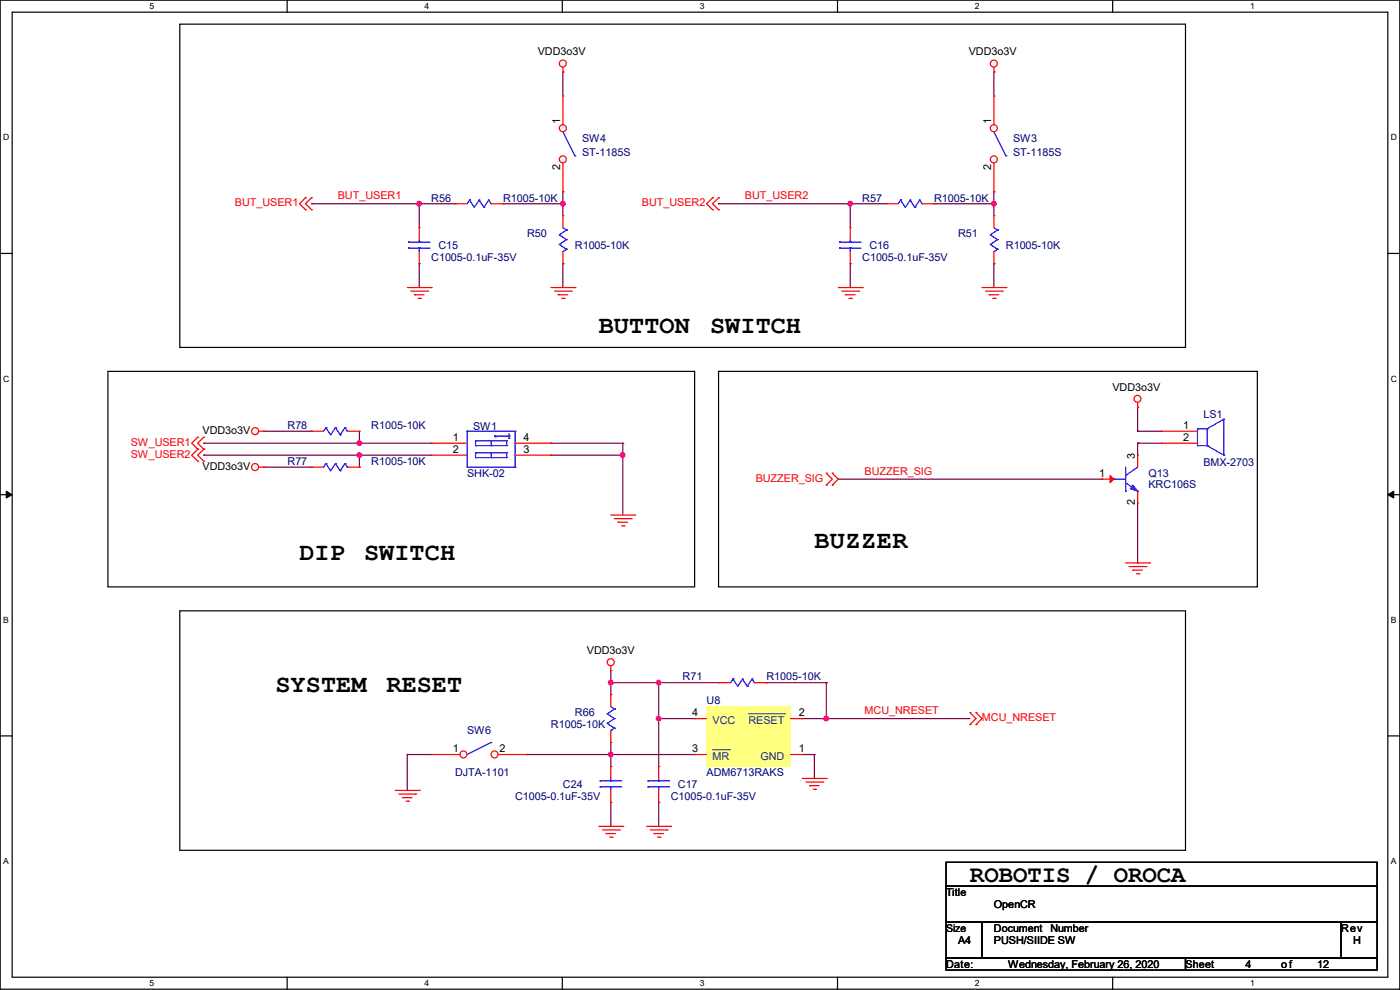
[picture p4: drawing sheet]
<svg xmlns="http://www.w3.org/2000/svg" width="297mm" height="210mm" viewBox="0 0 297 210" stroke-linecap="round" stroke-linejoin="round" font-family="sans-serif">
<path d="M0 0h297v209.8h-297zM2.6 2.6h291.8v204.7h-291.8z" fill="none" stroke="#000" stroke-width=".25"/>
<g fill="#fff">
<path d="M31.7 .3h1v2h-1z"/>
<path d="M31.7 207.6h1v1.9h-1z"/>
</g>
<path d="M60.9 0v2.6M60.9 207.3v2.5" fill="none" stroke="#000" stroke-width=".25"/>
<g fill="#fff">
<path d="M90.1 .3h1v2h-1z"/>
<path d="M90.1 207.6h1v1.9h-1z"/>
</g>
<path d="M119.3 0v2.6M119.3 207.3v2.5" fill="none" stroke="#000" stroke-width=".25"/>
<g fill="#fff">
<path d="M148.5 .3h.9v2h-.9z"/>
<path d="M148.5 207.6h.9v1.9h-.9z"/>
</g>
<path d="M177.7 0v2.6M177.7 207.3v2.5" fill="none" stroke="#000" stroke-width=".25"/>
<g fill="#fff">
<path d="M206.8 .3h1v2h-1z"/>
<path d="M206.8 207.6h1v1.9h-1z"/>
</g>
<path d="M236.1 0v2.6M236.1 207.3v2.5" fill="none" stroke="#000" stroke-width=".25"/>
<g fill="#fff">
<path d="M265.2 .3h1v2h-1z"/>
<path d="M265.2 207.6h1v1.9h-1z"/>
<path d="M.7 28.2h1.2v1.9h-1.2z"/>
<path d="M295.1 28.2h1.2v1.9h-1.2z"/>
<path d="M.7 79.3h1.2v2h-1.2z"/>
<path d="M295.1 79.3h1.2v2h-1.2z"/>
</g>
<path d="M0 53.8h2.6M294.4 53.8h2.6" fill="none" stroke="#000" stroke-width=".25"/>
<g fill="#fff">
<path d="M.7 130.5h1.2v2h-1.2z"/>
<path d="M295.1 130.5h1.1v2h-1.1z"/>
</g>
<path d="M0 104.9h2.6M294.4 104.9h2.6" fill="none" stroke="#000" stroke-width=".25"/>
<path d="M1.3 104.2l1.3 .7-1.3 .8zM294.4 104.9l1.3-.7v1.5z" fill="#000" stroke="#000" stroke-width=".21"/>
<g fill="#fff">
<path d="M.7 181.7h1.2v2h-1.2z"/>
<path d="M295.1 181.7h1.1v2h-1.1z"/>
</g>
<g fill="none" stroke="#000" stroke-width=".25">
<path d="M38.1 5.1h213.4v68.6h-213.4zM22.9 78.8h124.5v45.7h-124.5zM152.4 78.8h114.3v45.7h-114.3zM38.1 129.6h213.4v50.8h-213.4zM0 156.1h2.6M294.4 156.1h2.6M200.7 182.9h91.4v5.1h-91.4zM200.7 188h91.4v7.6h-91.4zM200.7 195.6h7.6v7.6h-7.6zM208.3 195.6h76.2v7.6h-76.2zM284.5 195.6h7.6v7.6h-7.6zM200.7 203.2h50.8v2.6h-50.8z"/>
<path d="M251.5 203.2h40.6v2.6h-40.6z"/>
</g>
<g fill="none" stroke="#800040" stroke-width=".25">
<path d="M119.4 15.3h.1M119.4 15.3v5.1M210.9 15.3h.1M210.9 15.3v5.1M66.1 43.2h.1M66.1 43.2h30.5M88.9 43.2h.1M88.9 55.9h.1M88.9 43.2v5.1M88.9 55.9v5.1M106.7 43.2h.1M106.7 43.2h12.7"/>
<path d="M119.4 40.7h.1M119.4 43.2h.1M119.4 55.9h.1M119.4 40.7v5.1M119.4 55.9v5.1M152.4 43.2h.1M152.4 43.2h35.6M180.4 55.9h.1M180.4 43.2h.1M180.4 43.2v5.1M180.4 55.9v5.1M198.2 43.2h.1"/>
<path d="M198.2 43.2h12.7M210.9 43.2h.1M210.9 40.7h.1M210.9 55.9h.1M210.9 40.7v5.1M210.9 55.9v5.1M43.2 94h.1M43.2 96.6h.1M43.2 94h48.3M43.2 96.6h48.3M55.9 99.1h.1M55.9 91.5h.1"/>
<path d="M55.9 99.1h10.2M55.9 91.5h10.2M76.2 94h.1M76.2 99.1h.1M76.2 96.6h.1M76.2 91.5v2.5M76.2 96.6v2.5M116.9 94h.1M116.9 96.6h.1M116.9 94h15.2M116.9 96.6h15.2M132.1 94h.1"/>
<path d="M132.1 96.6h.1M132.1 94v15.3M241.3 94h.1M241.3 86.4h.1M241.3 91.5h.1M241.3 94h5.1M241.3 91.5h5.1M241.3 86.4v5.1M241.3 94v2.6M177.8 101.6h55.9M233.7 101.6h.1M241.3 119.4h.1"/>
<path d="M241.3 106.7v12.7M129.6 144.8h.1M129.6 147.4h.1M129.6 142.3v5.1M129.6 157.5v5.1M129.6 144.8h22.8M139.7 144.8h.1M139.7 152.4h.1M139.7 152.4h7.7M139.7 144.8v17.8M162.6 144.8h.1M162.6 144.8h12.7"/>
<path d="M170.2 152.4h.1M170.2 152.4h35.6M175.3 152.4h.1M175.3 144.8h.1M175.3 144.8v7.6M86.4 160.1h.1M86.4 160.1h5.1M86.4 160.1v7.6M111.8 160.1h.1M111.8 160.1h35.6M129.6 160.1h.1M129.6 170.2h.1"/>
<path d="M129.6 162.6h.1M129.6 170.2v5.1M139.7 170.2h.1M139.7 170.2v5.1M170.2 160.1h.1M170.2 160.1h2.6M172.8 160.1h.1M172.8 160.1v5"/>
</g>
<g fill="#f0f" stroke="#f0f" stroke-width=".25">
<circle cx="119.4" cy="43.2" r=".49"/>
<circle cx="88.9" cy="43.2" r=".49"/>
<circle cx="210.8" cy="43.2" r=".49"/>
<circle cx="180.4" cy="43.2" r=".49"/>
<circle cx="129.6" cy="144.8" r=".49"/>
<circle cx="129.6" cy="160" r=".49"/>
<circle cx="175.3" cy="152.4" r=".49"/>
<circle cx="139.7" cy="144.8" r=".49"/>
<circle cx="139.7" cy="152.4" r=".49"/>
<circle cx="76.2" cy="94" r=".49"/>
<circle cx="76.2" cy="96.5" r=".49"/>
<circle cx="132.1" cy="96.5" r=".49"/>
</g>
<g fill="none" stroke="#f00" stroke-width=".25">
<path d="M119.4 15.3h.1M119.4 14.3v1M210.9 15.3h.1M210.9 14.3v1M64.8 42h.1M64.8 44.5h.1M64.8 42l-1.3 1.2 1.3 1.3M66.1 42h.1M66.1 44.5h.1M66.1 42l-1.3 1.2 1.3 1.3M119.4 45.8h.1M119.4 55.9h.1"/>
<path d="M119.4 45.8v2.5M119.4 53.4v2.5M151.2 42h.1M151.2 44.5h.1M151.2 42l-1.3 1.2 1.3 1.3M152.4 42h.1M152.4 44.5h.1M152.4 42l-1.2 1.2 1.2 1.3M86.4 61h5.1M87.2 61.8h3.5M87.9 62.5h.1M87.9 62.5h2.1"/>
<path d="M88.7 63.3h.5M89.2 63.3h.1M90.7 61.8h.1M91.5 61h.1M116.9 61h5.1M117.6 61.8h3.6M118.4 62.5h.1M118.4 62.5h2M119.2 63.3h.5M119.7 63.3h.1M121.2 61.8h.1M122 61h.1"/>
<path d="M177.8 61h5.1M178.6 61.8h3.6M179.4 62.5h.1M179.4 62.5h2M180.1 63.3h.5M180.6 63.3h.1M182.2 61.8h.1M182.9 61h.1M208.3 61h5.1M209.1 61.8h3.5M209.8 62.5h.1M209.8 62.5h2.1"/>
<path d="M210.6 63.3h.5M211.1 63.3h.1M212.6 61.8h.1M213.4 61h.1M42 92.8h.1M42 95.3h.1M42 97.8h.1M42 92.8l-1.3 1.2 1.3 1.3M42 95.3l-1.3 1.3 1.3 1.2M43.2 92.8h.1M43.2 95.3h.1M43.2 97.8h.1"/>
<path d="M43.2 92.8l-1.2 1.2 1.2 1.3M43.2 95.3l-1.2 1.3 1.2 1.2M54.9 91.5h1M54.9 99.1h1M55.9 91.5h.1M55.9 99.1h.1M66.1 91.5h.1M66.1 91.5h2.5M73.7 91.5h2.5M76.2 91.5h.1M241.3 86.4h.1M241.3 85.4v1"/>
<path d="M246.4 91.5h.1M246.4 94h.1M246.4 91.5h7.6M246.4 94h7.6M129.6 109.3h5.1M130.3 110h3.6M131.1 110.8h.1M131.1 110.8h2M131.9 111.5h.5M132.4 111.5h.1M133.9 110h.1M134.7 109.3h.1"/>
<path d="M175.3 102.9h.1M175.3 100.4h.1M175.3 100.4l1.3 1.2-1.3 1.3M176.6 100.4h.1M176.6 102.9h.1M176.6 100.4l1.2 1.2-1.2 1.3M238.8 119.4h5.1M243.9 119.4h.1M239.6 120.2h3.5M240.3 120.9h.1M240.3 120.9h2.1M241.1 121.7h.5"/>
<path d="M241.6 121.7h.1M243.1 120.2h.1M129.6 142.3h.1M129.6 147.4h.1M129.6 157.5h.1M129.6 141.3v1M129.6 147.4v2.5M129.6 155v2.5M147.4 152.4h.1M147.4 152.4h2.5M152.4 144.8h.1M152.4 144.8h2.6"/>
<path d="M160.1 144.8h2.5M162.6 144.8h.1M167.7 152.4h2.5M170.2 152.4h.1M205.8 153.7h.1M205.8 151.2h.1M205.8 151.2l1.3 1.2-1.3 1.3M207.1 153.7h.1M207.1 151.2h.1M207.1 151.2l1.2 1.2-1.2 1.3M83.9 167.7h5M84.6 168.4h3.6"/>
<path d="M85.4 169.2h.1M85.4 169.2h2M86.1 170h.6M86.7 170h.1M88.2 168.4h.1M88.9 167.7h.1M127 175.3h5.1M127.8 176.1h3.6M128.6 176.8h.1M128.6 176.8h2M129.3 177.6h.5M129.6 162.6h.1"/>
<path d="M129.6 170.2h.1M129.6 162.6v2.5M129.6 167.7v2.5M129.8 177.6h.1M131.4 176.1h.1M132.1 175.3h.1M137.2 175.3h5.1M138 176.1h3.5M138.7 176.8h.1M138.7 176.8h2.1M139.5 177.6h.5M139.7 162.6h.1"/>
<path d="M139.7 170.2h.1M139.7 162.6v2.5M139.7 167.7v2.5M140 177.6h.1M141.5 176.1h.1M142.3 175.3h.1M147.4 160.1h.1M147.4 160.1h2.5M167.7 160.1h2.5M170.2 160.1h.1M170.2 165.1h5.1M171 165.9h3.5"/>
<path d="M171.7 166.7h.1M171.7 166.7h2.1M172.5 167.4h.5M173 167.4h.1M174.5 165.9h.1M175.3 165.1h.1"/>
<circle cx="119.4" cy="13.5" r=".74"/>
<circle cx="210.8" cy="13.5" r=".74"/>
<circle cx="54.1" cy="91.5" r=".74"/>
<circle cx="54.1" cy="99.1" r=".74"/>
<circle cx="241.3" cy="84.6" r=".74"/>
<circle cx="129.6" cy="140.5" r=".74"/>
</g>
<g fill="none" stroke="#00f" stroke-width=".25">
<path d="M119.4 28l2.6 5.1M122 33.1h.1M118.7 51.9h.1M118.7 51.9l1.5 1M119.4 53.4h.1M119.4 48.3l.8 .5M120.2 48.8h.1M120.2 50.8h.1M120.2 52.9h.1M120.2 48.8l-1.5 1 1.5 1M120.2 50.8l-1.5 1.1M120.2 52.9l-.8 .5"/>
<path d="M69.1 90.7h.1M69.1 90.7l-.5 .8M69.1 90.7l1 1.5 1.1-1.5M71.2 90.7h.1M71.2 90.7l1 1.5M72.2 92.2h.1M73.2 90.7h.1M73.2 90.7l-1 1.5M73.2 90.7l.5 .8M73.7 91.5h.1M254 91h.1M254 94.5h.1"/>
<path d="M254 91h2.1M254 91v3.5M254 94.5h2.1M256.1 94.5h.1M256.1 91h.1M256.1 94.5l3.5 2.1M256.1 91v3.5M259.6 88.9h.1M259.6 96.6h.1M259.6 88.9l-3.5 2.1M259.6 88.9v7.7M128.8 153.5h.1"/>
<path d="M128.8 153.5l1.5 1M129.6 155h.1M129.6 149.9l.7 .5M130.3 150.4h.1M130.3 152.4h.1M130.3 154.5h.1M130.3 150.4l-1.5 1 1.5 1M130.3 152.4l-1.5 1.1M130.3 154.5l-.7 .5M155.5 144.1h.1M155.5 144.1l-.5 .7M155.5 144.1l1 1.5 1-1.5"/>
<path d="M157.5 144.1h.1M157.5 144.1l1 1.5M158.5 145.6h.1M159.6 144.1h.1M159.6 144.1l-1.1 1.5M159.6 144.1l.5 .7M160.1 144.8h.1M127.3 166.9h.1M127.3 165.7h.1M127.3 166.9h4.6M127.3 165.7h4.6M129.6 165.7h.1"/>
<path d="M129.6 166.9h.1M129.6 165.1v.6M129.6 166.9v.8M137.5 166.9h.1M137.5 165.7h.1M137.5 166.9h4.5M137.5 165.7h4.5M139.7 165.7h.1M139.7 166.9h.1M139.7 165.1v.6M139.7 166.9v.8"/>
</g>
<path d="M149.9 149.9h17.8v12.7h-17.8z" fill="none" stroke="#ffff80" stroke-width=".25"/>
<path d="M149.9 149.9h17.8v12.7h-17.8z" fill-rule="evenodd" fill="#ffff80" stroke="#ffff80" stroke-width=".25"/>
<path d="M151.2 159h3.5M154.7 159h.1M158.8 151.4h7.6M166.4 151.4h.1" fill="none" stroke="#004080" stroke-width=".21"/>
<circle cx="119.4" cy="27.2" r=".74" fill="#fff" stroke="#f00" stroke-width=".25"/>
<path d="M119.4 20.4h.1M119.4 20.4v6.1" fill="none" stroke="#f00" stroke-width=".25"/>
<circle cx="119.4" cy="33.8" r=".74" fill="#fff" stroke="#f00" stroke-width=".25"/>
<g fill="none" stroke="#f00" stroke-width=".25">
<path d="M119.4 34.6v6.1M88.9 48.3h.1M88.9 55.9h.1M88.9 48.3v2.5M88.9 53.4v2.5M96.6 43.2h.1M96.6 43.2h2.5M104.2 43.2h2.5M106.7 43.2h.1M119.4 40.7h.1M180.4 48.3h.1M180.4 55.9h.1"/>
<path d="M180.4 48.3v2.5M180.4 53.4v2.5M188 43.2h.1M188 43.2h2.5M195.6 43.2h2.6M198.2 43.2h.1M66.1 99.1h.1M66.1 99.1h2.5M73.7 99.1h2.5M76.2 99.1h.1M91.5 94h.1M91.5 96.6h.1"/>
<path d="M91.5 94h7.6M91.5 96.6h7.6M109.3 94h7.6M109.3 96.6h7.6M116.9 94h.1M116.9 96.6h.1M241.3 96.6h.1M241.3 96.6v2.5M233.7 101.6h.1M233.7 101.6h2.6M241.3 106.7h.1M241.3 104.2v2.5"/>
</g>
<g fill="none" stroke="#00f" stroke-width=".25">
<path d="M86.7 52.6h.1M86.7 51.4h.1M86.7 52.6h4.5M86.7 51.4h4.5M88.9 51.4h.1M88.9 52.6h.1M88.9 50.8v.6M88.9 52.6v.8M99.6 42.5h.1M99.6 42.5l-.5 .7M99.6 42.5l1 1.5 1-1.5M101.6 42.5h.1"/>
<path d="M101.6 42.5l1.1 1.5M102.7 44h.1M103.7 42.5h.1M103.7 42.5l-1 1.5M103.7 42.5l.5 .7M104.2 43.2h.1M178.1 52.6h.1M178.1 51.4h.1M178.1 52.6h4.6M178.1 51.4h4.6M180.4 51.4h.1M180.4 52.6h.1"/>
<path d="M180.4 50.8v.6M180.4 52.6v.8M191.1 42.5h.1M191.1 42.5l-.6 .7M191.1 42.5l1 1.5 1-1.5M193.1 42.5h.1M193.1 42.5l1 1.5M194.1 44h.1M195.1 42.5h.1M195.1 42.5l-1 1.5M195.1 42.5l.5 .7M195.6 43.2h.1"/>
<path d="M69.1 98.3h.1M69.1 98.3l-.5 .8M69.1 98.3l1 1.6 1.1-1.6M71.2 98.3h.1M71.2 98.3l1 1.6M72.2 99.9h.1M73.2 98.3h.1M73.2 98.3l-1 1.6M73.2 98.3l.5 .8M73.7 99.1h.1M99.1 99.1h.1M99.1 91.5h.1"/>
<path d="M99.1 91.5h10.2M99.1 99.1h10.2M99.1 91.5v7.6M100.9 94.5h.1M100.9 93.5h.1M100.9 97.1h.1M100.9 96.1h.1M100.9 93.5h6.6M100.9 94.5h6.6M100.9 93.5v1M100.9 96.1v1M100.9 96.1h6.6"/>
<path d="M100.9 97.1h6.6M104.2 94.5h.1M104.2 97.1h.1M104.2 93.5v1M104.2 96.1v1M104.9 92.5h.1M104.9 92.5l.3 .3M104.9 92.5h3.1M107.5 93.5h.1M107.5 94.5h.1M107.5 96.1h.1M107.5 97.1h.1"/>
<path d="M107.5 93.5v1M107.5 96.1v1M108 92.5h.1M108 93h.1M108 92v1M109.3 91.5h.1M109.3 99.1h.1M109.3 91.5v7.6M238.8 99.1v5.1M241.3 99.1l-2.5 1.8M236.3 101.6h.1M236.3 101.6h2.5"/>
<path d="M238.8 100.9h.1M238.8 104.2h.1M238.8 102.4l2.5 1.8M241.3 104.2h.1M104.2 157.5h.1M104.2 157.5l-5.1 2.6"/>
</g>
<path d="M240.3 102.9l1 1.3-1.5-.5z" fill="#00f" stroke="#00f" stroke-width=".25"/>
<path d="M235.5 100.9l.8 .7-.8 .8z" fill="#f00" stroke="#f00" stroke-width=".25"/>
<circle cx="98.3" cy="160" r=".74" fill="#fff" stroke="#f00" stroke-width=".25"/>
<path d="M91.5 160.1h.1M91.5 160.1h6.1" fill="none" stroke="#f00" stroke-width=".25"/>
<circle cx="104.9" cy="160" r=".74" fill="#fff" stroke="#f00" stroke-width=".25"/>
<path d="M210.9 45.8h.1M210.9 55.9h.1M210.9 45.8v2.5M210.9 53.4v2.5M105.7 160.1h6.1M111.8 160.1h.1" fill="none" stroke="#f00" stroke-width=".25"/>
<path d="M210.9 28l2.5 5.1M213.4 33.1h.1M210.1 51.9h.1M210.1 51.9l1.5 1M210.9 53.4h.1M210.9 48.3l.7 .5M211.6 48.8h.1M211.6 50.8h.1M211.6 52.9h.1M211.6 48.8l-1.5 1 1.5 1M211.6 50.8l-1.5 1.1M211.6 52.9l-.7 .5" fill="none" stroke="#00f" stroke-width=".25"/>
<circle cx="210.8" cy="27.2" r=".74" fill="#fff" stroke="#f00" stroke-width=".25"/>
<path d="M210.9 20.4h.1M210.9 20.4v6.1" fill="none" stroke="#f00" stroke-width=".25"/>
<circle cx="210.8" cy="33.8" r=".74" fill="#fff" stroke="#f00" stroke-width=".25"/>
<path d="M210.9 34.6v6.1M210.9 40.7h.1" fill="none" stroke="#f00" stroke-width=".25"/>
<g fill="#f0f" stroke="#f0f" stroke-width=".25">
<circle cx="119.4" cy="43.2" r=".49"/>
<circle cx="88.9" cy="43.2" r=".49"/>
<circle cx="210.8" cy="43.2" r=".49"/>
<circle cx="180.4" cy="43.2" r=".49"/>
<circle cx="129.6" cy="144.8" r=".49"/>
<circle cx="129.6" cy="160" r=".49"/>
<circle cx="175.3" cy="152.4" r=".49"/>
<circle cx="139.7" cy="144.8" r=".49"/>
<circle cx="139.7" cy="152.4" r=".49"/>
<circle cx="76.2" cy="94" r=".49"/>
<circle cx="76.2" cy="96.5" r=".49"/>
<circle cx="132.1" cy="96.5" r=".49"/>
</g>
<g font-size="5.3">
<text x="127" y="70.6">BUTTON</text>
<text x="150.7" y="70.6">SWITCH</text>
<text x="63.5" y="118.8">DIP</text>
<text x="77.3" y="118.8">SWITCH</text>
<text x="172.8" y="116.3">BUZZER</text>
<text x="58.5" y="146.8">SYSTEM</text>
<text x="82" y="146.8">RESET</text>
</g>
<text font-size="5.1" x="205.8" y="187.2">ROBOTIS / OROCA</text>
<g font-size="2.3">
<text x="114.1" y="11.8">VDD3o3V</text>
<text x="205.5" y="11.8">VDD3o3V</text>
<text x="118.9" y="26.2" transform="rotate(-90 118.9 26.2)">1</text>
<text x="210.3" y="26.2" transform="rotate(-90 210.3 26.2)">1</text>
<text x="118.9" y="36.1" transform="rotate(-90 118.9 36.1)">2</text>
<text x="210.3" y="36.1" transform="rotate(-90 210.3 36.1)">2</text>
<text x="236" y="82.9">VDD3o3V</text>
<text x="43" y="92">VDD3o3V</text>
<text x="96.1" y="93.5">1</text>
<text x="111" y="93.5">4</text>
<text x="251" y="90.9">1</text>
<text x="251" y="93.5">2</text>
<text x="43" y="99.7">VDD3o3V</text>
<text x="96.1" y="96">2</text>
<text x="111" y="96">3</text>
<text x="233.2" y="101.1">1</text>
<text x="240.8" y="97.3" transform="rotate(-90 240.8 97.3)">3</text>
<text x="240.8" y="107.2" transform="rotate(-90 240.8 107.2)">2</text>
<text x="124.5" y="138.8">VDD3o3V</text>
<text x="146.9" y="151.9">4</text>
<text x="169.5" y="151.9">2</text>
<text x="96.1" y="159.5">1</text>
<text x="106" y="159.5">2</text>
<text x="146.9" y="159.5">3</text>
<text x="169.5" y="159.5">1</text>
<text x="200.7" y="190.1">Title</text>
<text x="210.9" y="197.7">Document</text>
<text x="210.9" y="192.6">OpenCR</text>
<text x="222.8" y="197.7">Number</text>
<text x="284.5" y="197.7">Rev</text>
<text x="203.2" y="200.2">A4</text>
<text x="210.9" y="200.2">PUSH/SIIDE SW</text>
<text x="287.1" y="200.2">H</text>
<text x="200.7" y="205.3">Date:</text>
<text x="213.9" y="205.3">Wednesday, February 26, 2020</text>
<text x="251.5" y="205.3">Sheet</text>
<text x="264.2" y="205.3">4</text>
<text x="271.8" y="205.3">of</text>
<text x="279.4" y="205.3">12</text>
</g>
<g font-size="2.3" fill="#000080">
<text x="123.5" y="30.1">SW4</text>
<text x="123.5" y="33.1">ST-1185S</text>
<text x="214.9" y="30.1">SW3</text>
<text x="214.9" y="33.1">ST-1185S</text>
<text x="91.5" y="42.8">R56</text>
<text x="106.7" y="42.8">R1005-10K</text>
<text x="182.9" y="42.8">R57</text>
<text x="198.2" y="42.8">R1005-10K</text>
<text x="93" y="52.9">C15</text>
<text x="111.8" y="50.4">R50</text>
<text x="122" y="52.9">R1005-10K</text>
<text x="184.4" y="52.9">C16</text>
<text x="203.2" y="50.4">R51</text>
<text x="213.4" y="52.9">R1005-10K</text>
<text x="91.5" y="55.5">C1005-0.1uF-35V</text>
<text x="182.9" y="55.5">C1005-0.1uF-35V</text>
<text x="255.3" y="88.7">LS1</text>
<text x="61" y="91">R78</text>
<text x="78.8" y="91">R1005-10K</text>
<text x="100.4" y="91.3">SW1</text>
<text x="61" y="98.6">R77</text>
<text x="78.8" y="98.6">R1005-10K</text>
<text x="99.1" y="101.2">SHK-02</text>
<text x="243.6" y="101.2">Q13</text>
<text x="255.3" y="98.9">BMX-2703</text>
<text x="243.6" y="103.5">KRC106S</text>
<text x="144.8" y="144.4">R71</text>
<text x="149.9" y="149.4">U8</text>
<text x="162.6" y="144.4">R1005-10K</text>
<text x="99.1" y="155.8">SW6</text>
<text x="116.9" y="154.5">R1005-10K</text>
<text x="122" y="152">R66</text>
<text x="96.6" y="164.7">DJTA-1101</text>
<text x="119.4" y="167.2">C24</text>
<text x="143.8" y="167.2">C17</text>
<text x="149.9" y="164.7">ADM6713RAKS</text>
<text x="109.3" y="169.8">C1005-0.1uF-35V</text>
<text x="142.3" y="169.8">C1005-0.1uF-35V</text>
</g>
<g font-size="2.3" fill="#f00">
<text x="49.8" y="43.8">BUT_USER1</text>
<text x="71.7" y="42.3">BUT_USER1</text>
<text x="136.2" y="43.8">BUT_USER2</text>
<text x="158" y="42.3">BUT_USER2</text>
<text x="27.7" y="94.6">SW_USER1</text>
<text x="27.7" y="97.1">SW_USER2</text>
<text x="183.4" y="100.7">BUZZER_SIG</text>
<text x="160.3" y="102.2">BUZZER_SIG</text>
<text x="183.4" y="151.5">MCU_NRESET</text>
<text x="208.3" y="153">MCU_NRESET</text>
</g>
<g font-size="2.3" fill="#004080">
<text x="151.2" y="153.5">VCC</text>
<text x="158.8" y="153.5">RESET</text>
<text x="151.2" y="161.1">MR</text>
<text x="161.3" y="161.1">GND</text>
</g>
<text font-size="2.2" x="200.7" y="197.7">Size</text>
<g font-size="1.8">
<text x="31.7" y="1.9">5</text>
<text x="90.1" y="1.9">4</text>
<text x="148.5" y="1.9">3</text>
<text x="206.8" y="1.9">2</text>
<text x="265.2" y="1.9">1</text>
<text x=".7" y="29.8">D</text>
<text x="295.1" y="29.8">D</text>
<text x=".7" y="80.9">C</text>
<text x="295.1" y="80.9">C</text>
<text x=".7" y="132.1">B</text>
<text x="295.1" y="132.1">B</text>
<text x=".7" y="183.3">A</text>
<text x="295.1" y="183.3">A</text>
<text x="31.7" y="209.2">5</text>
<text x="90.1" y="209.2">4</text>
<text x="148.5" y="209.2">3</text>
<text x="206.8" y="209.2">2</text>
<text x="265.2" y="209.2">1</text>
</g>
</svg>
